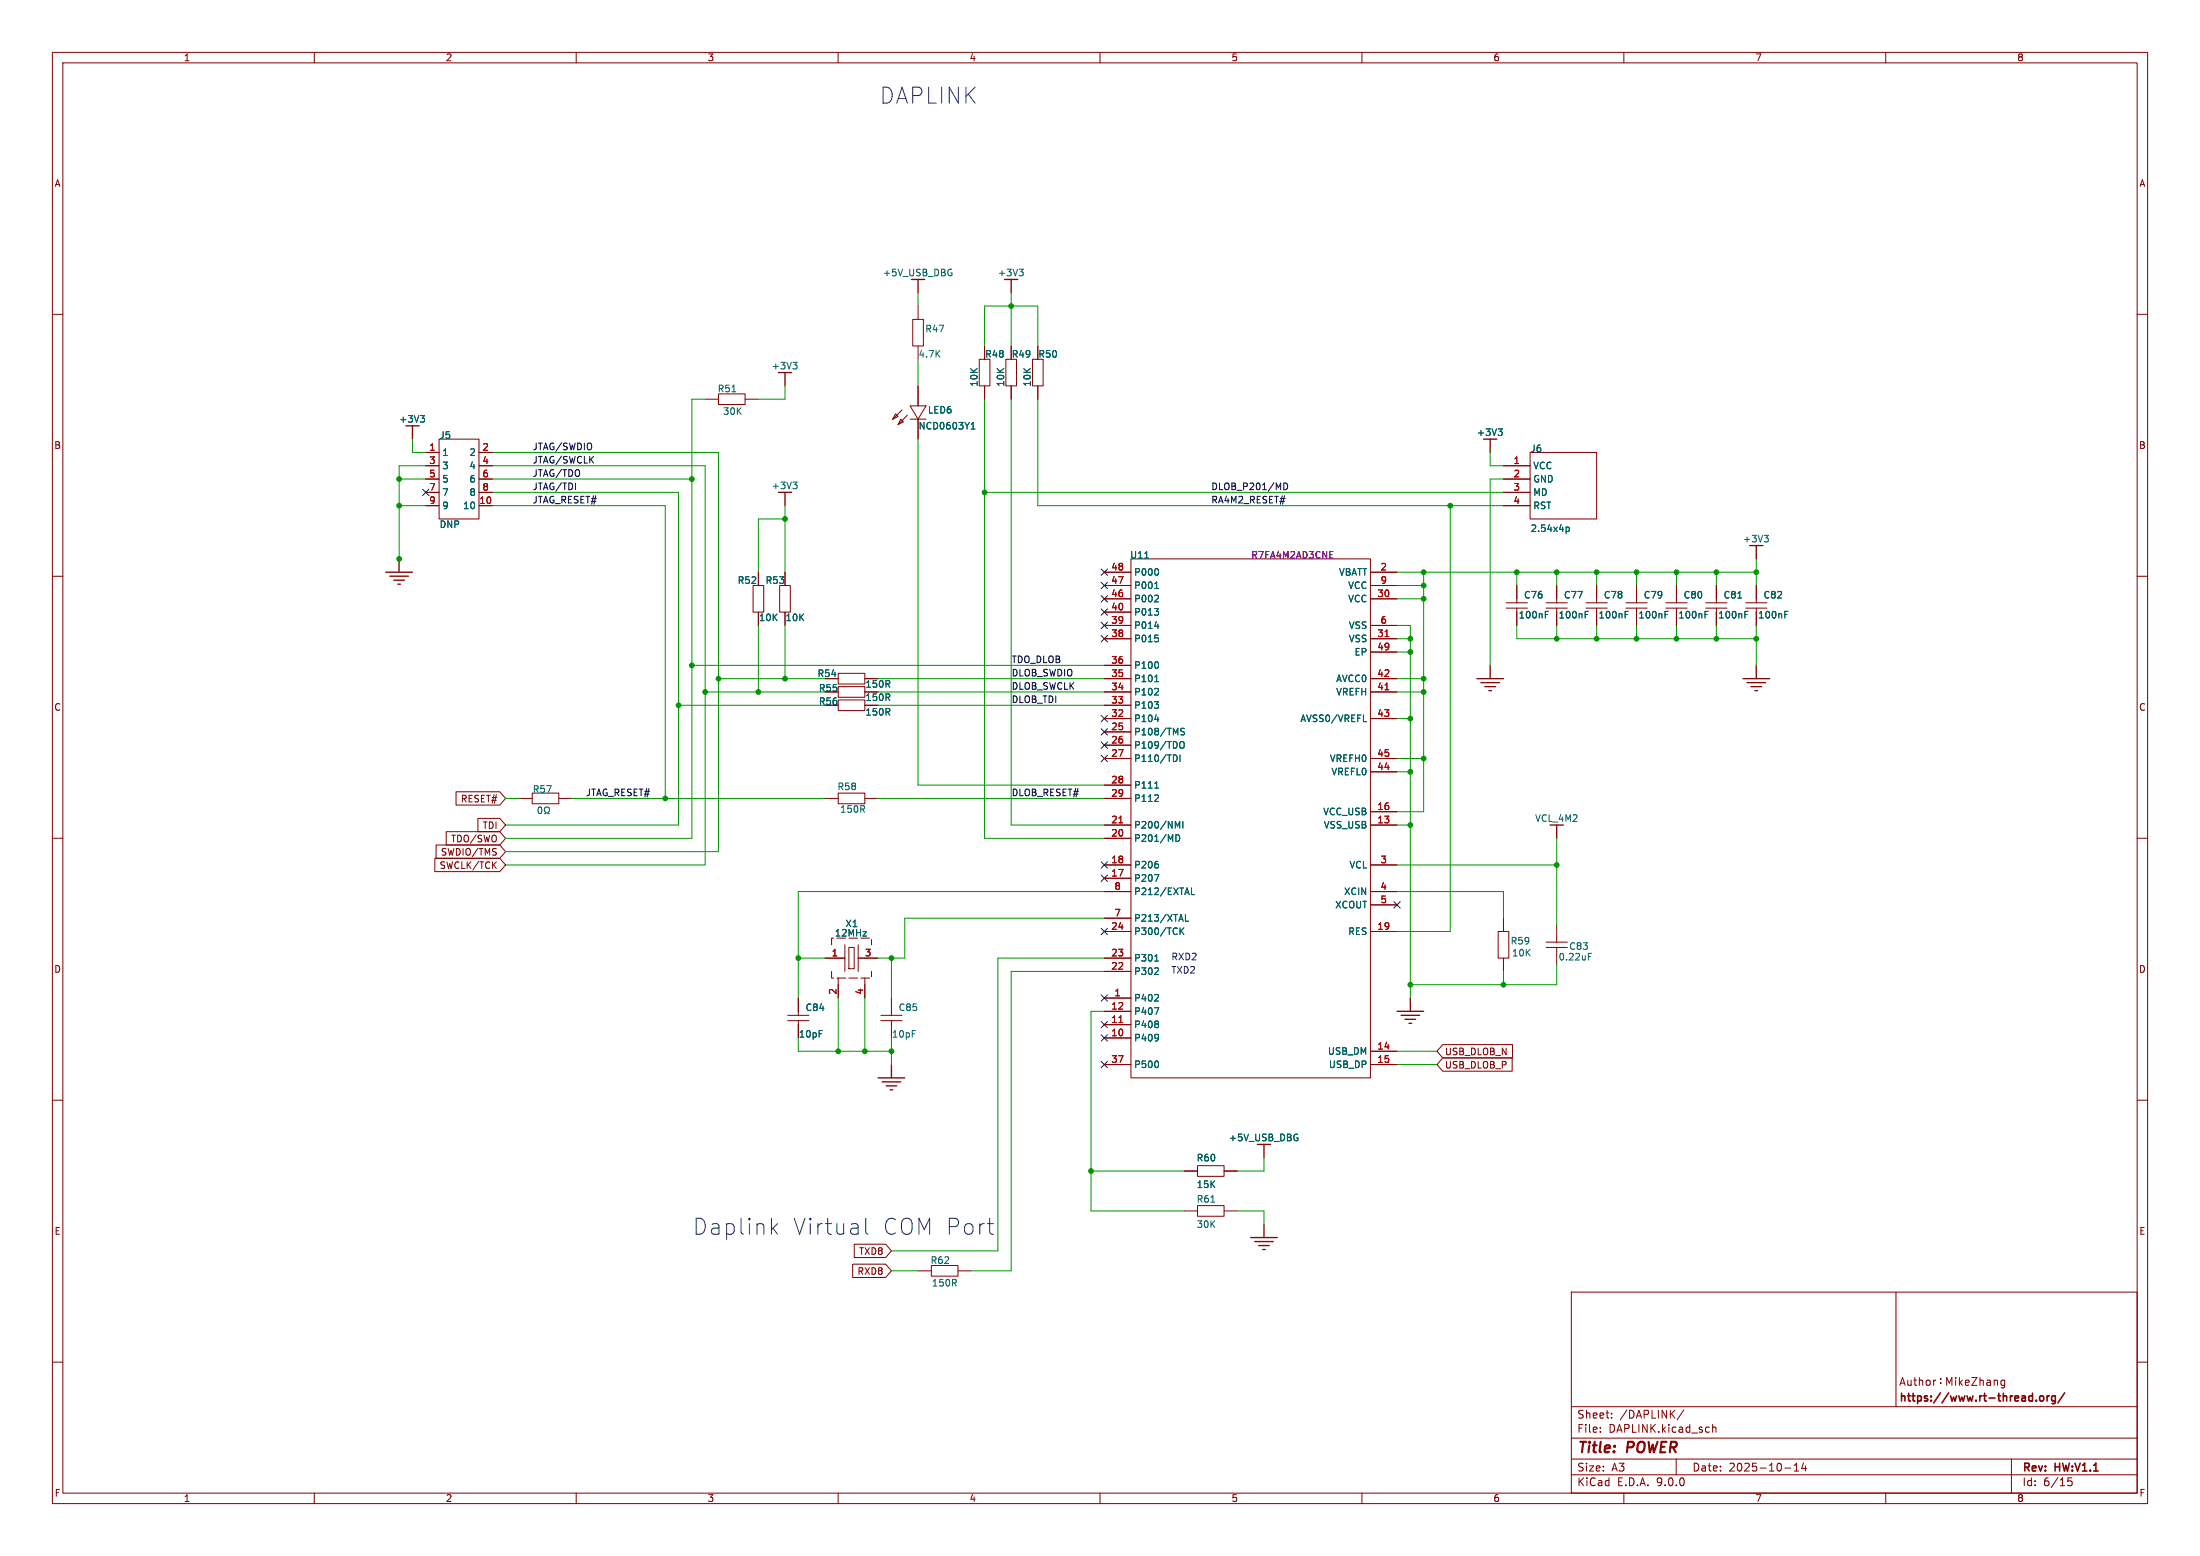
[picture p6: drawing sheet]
<svg xmlns="http://www.w3.org/2000/svg" width="420mm" height="297mm" viewBox="0 0 420 297" stroke-linecap="round" stroke-linejoin="round" font-family="sans-serif">
<g fill="none" stroke="#840000" stroke-width=".19">
<path d="M10 10h400v277h-400zM12 12h396v273h-396zM60 10v2M110 10v2M160 10v2M210 10v2M260 10v2M310 10v2M360 10v2M175.3 58.4v2.6M10 60h2M134.6 76.2h2.6"/>
<path d="M137.2 75.2h5v2h-5zM142.2 76.2h2.6M170.9 79l.5 .5-1 .5zM172.2 78.2l-1.8 1.8M173.2 79.2l-1.8 1.8M173.7 77.5h3.1l-1.5 2.5zM174.2 61h2.1v5h-2.1zM175.3 66v2.6M175.3 73.7v3.8M186.9 68.6h2.1v5.1h-2.1zM188 66v2.6M188 73.7v2.5"/>
<path d="M192 68.6h2.1v5.1h-2.1zM193 66v2.6M193 73.7v2.5M197.1 68.6h2v5.1h-2zM198.1 66v2.6M198.1 73.7v2.5M408 60h2M81.3 86.4h2.5M81.3 88.9h2.5M81.3 91.4h2.5M81.3 94h2.5M81.3 96.5h2.5"/>
<path d="M83.8 83.8h7.6v15.3h-7.6zM91.4 86.4h2.6M91.4 88.9h2.6M91.4 91.4h2.6M91.4 94h2.6M91.4 96.5h2.6M172 80l.5 .5-1.1 .5zM173.7 80h3.1M175.3 80v3.8M287 88.9h5.1M287 91.4h5.1M287 94h5.1"/>
<path d="M287 96.5h5.1M292.1 86.4h12.7v12.7h-12.7zM10 110h2M143.8 111.8h2v5h-2zM144.8 109.2v2.6M144.8 116.8v2.6M148.8 111.8h2.1v5h-2.1zM149.9 109.2v2.6M149.9 116.8v2.6M210.8 109.2h5.1M210.8 111.8h5.1M210.8 114.3h5.1"/>
<path d="M210.8 116.8h5.1M210.8 119.4h5.1M215.9 106.7h45.7v99h-45.7zM261.6 109.2h5.1M261.6 111.8h5.1M261.6 114.3h5.1M261.6 119.4h5.1M287.5 115.1h4.1M287.5 116.1h4.1M289.6 111.8v3.3M289.6 116.1v3.3M295.1 115.1h4.1"/>
<path d="M295.1 116.1h4.1M297.2 111.8v3.3M297.2 116.1v3.3M302.8 115.1h4M302.8 116.1h4M304.8 111.8v3.3M304.8 116.1v3.3M310.4 115.1h4.1M310.4 116.1h4.1M312.4 111.8v3.3M312.4 116.1v3.3M318 115.1h4.1"/>
<path d="M318 116.1h4.1M320 111.8v3.3M320 116.1v3.3M325.6 115.1h4.1M325.6 116.1h4.1M327.7 111.8v3.3M327.7 116.1v3.3M333.2 115.1h4.1M333.2 116.1h4.1M335.3 111.8v3.3M335.3 116.1v3.3M408 110h2"/>
<path d="M157.5 129.5h2.5M157.5 132.1h2.5M157.5 134.6h2.5M160 131.1h5.1v2h-5.1zM160 128.5h5.1v2.1h-5.1zM160 133.6h5.1v2h-5.1zM165.1 129.5h2.5M210.8 121.9h5.1M210.8 127h5.1M210.8 129.5h5.1M210.8 132.1h5.1M210.8 134.6h5.1"/>
<path d="M210.8 137.2h5.1M210.8 139.7h5.1M261.6 121.9h5.1M261.6 129.5h5.1M261.6 132.1h5.1M261.6 137.2h5.1M261.6 124.5h5.1M10 160h2M85.2 158.7h10.2l1.1 1.3-1.1 1.3h-10.2zM87.1 151.1h8.3l1.1 1.3-1.1 1.3h-8.3zM91.2 156.2h4.2l1.1 1.3-1.1 1.3h-4.2zM99.1 152.4h2.5"/>
<path d="M101.6 151.4h5.1v2h-5.1zM106.7 152.4h2.5M157.5 152.4h2.5M160 151.4h5.1v2h-5.1zM165.1 152.4h2.5M210.8 142.2h5.1M210.8 144.8h5.1M210.8 149.9h5.1M210.8 152.4h5.1M210.8 157.5h5.1M261.6 144.8h5.1M261.6 157.5h5.1"/>
<path d="M261.6 147.3h5.1M261.6 154.9h5.1M408 160h2M83 163.8h12.4l1.1 1.3-1.1 1.3h-12.4zM83.2 161.3h12.2l1.1 1.3-1.1 1.2h-12.2zM210.8 160h5.1M210.8 165.1h5.1M210.8 167.6h5.1M210.8 170.2h5.1M210.8 175.3h5.1M210.8 177.8h5.1M261.6 165.1h5.1"/>
<path d="M261.6 170.2h5.1M261.6 177.8h5.1M261.6 172.7h5.1M286 177.8h2v5.1h-2zM287 175.3v2.5M295.1 179.8h4.1M297.2 176.5v3.3M150.4 193.8h4M150.4 194.8h4M152.4 190.5v3.3M152.4 194.8v3.3M157.5 182.9h3.8"/>
<path d="M160 186.7v3.8M161.3 180.3v5.1M162.1 180.8h1v4.1h-1zM163.8 182.9h3.8M163.8 180.3v5.1M165.1 186.7v3.8M168.1 193.8h4.1M168.1 194.8h4.1M170.2 190.5v3.3M170.2 194.8v3.3M210.8 182.9h5.1M210.8 185.4h5.1"/>
<path d="M210.8 190.5h5.1M210.8 193h5.1M210.8 195.6h5.1M210.8 198.1h5.1M275.4 199.4h13.3v2.5h-13.3l-1.1-1.2zM287 182.9v2.5M295.1 180.8h4.1M297.2 180.8v3.4M10 210h2M210.8 203.2h5.1M261.6 203.2h5.1M261.6 200.7h5.1"/>
<path d="M275.4 201.9h13.3v2.6h-13.3l-1.1-1.3zM408 210h2M163.1 237.5h6l1.1 1.3-1.1 1.2h-6zM226.1 231.1h2.5M226.1 223.5h2.5M228.6 230.1h5.1v2.1h-5.1zM228.6 222.5h5.1v2h-5.1zM233.7 231.1h2.5M233.7 223.5h2.5M162.8 241.3h6.3l1.1 1.3-1.1 1.2h-6.3zM175.3 242.6h2.5M177.8 241.6h5.1v2h-5.1z"/>
<path d="M182.9 242.6h2.5M300 246.6h108v38.4h-108zM361.9 246.6v21.9M10 260h2M300 278.5h108M300 274.5h108M300 268.5h108M305.5 273.2v.2M305.5 272.5v.1M307.7 270.5v.2M307.7 269.8v.1M320 278.5v3"/>
<path d="M321.4 269.1l-1.2 1.9M326.9 271.9v1.5M326.9 272.5l.3-.1 .3 .1 .1 .9M342.5 279.7l.4-.4v1.5M344.3 279.2l-.4 1.1h1M344.7 279.8v1M362.7 264.4l.5-1.5 .5 1.5M362.8 264h.8M364.2 263.4l.1 1h.3l.2-.1M364.8 263.4v1M365.3 263.4h.6M365.6 262.9v1.3l.3 .2"/>
<path d="M366.4 263.6l.2-.2 .4 .1 .1 .9M366.4 262.9v1.5M367.8 263.5l.4-.1 .3 .3v.4l-.3 .3h-.4l-.1-.3zM369.1 263.4v1M369.6 263.4l-.3 .1-.2 .2M370.5 263.9v.2M370.5 263.1v.2M371.6 264.4v-1.5l.5 1.1 .5-1.1v1.5M373.3 262.9v.2M373.3 263.4v1M374.1 262.9v1.5M374.2 263.9l.4 .5"/>
<path d="M374.6 263.4l-.5 .6M375.2 263.9l.7-.1-.1-.3-.4-.1-.2 .2 .1 .8h.5M376.4 262.9h1l-1 1.5h1M378 263.6l.2-.2 .4 .1v.9M378 262.9v1.5M379.3 263.5h.6l.1 .9M380 263.8l-.5 .1a.29 .29 0 0 0-.2 .2 .29 .29 0 0 0 .2 .3h.5M380.7 263.6l.2-.2 .4 .1v.9M380.7 263.4v1M382.7 263.5l-.4-.1-.3 .3 .1 .7h.6M382.7 263.4v1.2l-.3 .3h-.3M384 278.5v6.5"/>
<path d="M408 260h2M60 285v2M110 285v2M160 285v2M210 285v2M260 285v2M300 281.5h108M310 285v2M340.7 280.2h1.2M342.5 280.8h.9M360 285v2M395.5 282.1h-.7l-.1 .7 .2-.1h.5l.2 .2-.1 .5-.2 .2-.6-.2"/>
</g>
<path d="M388.7 267.3v.1M389.5 266.5l.4-.1 .3 .3v.4l-.3 .3h-.4l-.1-.3zM390.8 266.4v1M391.2 266.4l-.3 .1-.1 .2M392.4 266.5l-.5-.1-.2 .3 .1 .7h.6M392.4 266.4v1.2l-.3 .3h-.4M394.2 265.9l-1.3 1.9" fill="none" stroke="#840000" stroke-width=".3"/>
<g fill="none" stroke="#840000" stroke-width=".25">
<path d="M175.3 53.3v2.6M193 53.3v2.6M149.9 71.1v2.6M78.7 81.3v2.5M149.9 94v2.5M284.5 83.8v2.6M73.7 109.2h5M74.4 110h3.6M75.2 110.7h2M75.9 111.5h.6M76.2 106.7v2.5M335.3 104.1v2.6"/>
<path d="M281.9 129.5h5.1M282.7 130.3h3.6M283.5 131.1h2M284.2 131.8h.5M284.5 127v2.5M332.7 129.5h5.1M333.5 130.3h3.6M334.3 131.1h2M335 131.8h.5M335.3 127v2.5M297.2 157.5v2.5M266.7 193h5.1"/>
<path d="M267.5 193.8h3.5M268.2 194.6h2.1M269 195.3h.5M269.2 190.5v2.5M167.6 205.7h5.1M168.4 206.5h3.6M169.2 207.3h2M169.9 208h.5M170.2 203.2v2.5M241.3 218.4v2.6M238.8 236.2h5M239.5 237h3.6"/>
<path d="M240.3 237.7h2M241 238.5h.6M241.3 233.7v2.5"/>
</g>
<g fill="none" stroke="#006464" stroke-width=".19">
<path d="M181.5 52.1h.2v.4l-.2 .1M181.5 51.4h.2M194.6 51.4h.7l-.4 .5M195.1 51.9l.2 .2v.3l-.2 .2M80.3 79.3h.7l-.4 .5M80.8 79.8l.2 .2v.3l-.2 .3M139.7 74.8h.8M151.4 69.2h.8l-.5 .4M151.9 69.6l.3 .3v.3l-.3 .2M151.4 92h.8l-.5 .5M151.9 92.5l.3 .2v.3l-.3 .3M185.4 81.9h.7"/>
<path d="M185.4 81l.4-.4v1.3M286 81.9h.8l-.4 .4M286.5 82.3l.3 .3v.3l-.3 .2M218.5 106.5h.8M220.4 116.1h.8l-.5 .5M220.4 112.3h.8M220.4 119.5h.8M221 108.7l.2 .3-.2 .7M221 113.7l.2 .2-.1 .3-.7 .7h.8M221 116.7l.2 .2-.2 .5M295 117.3h.4M295 116.7h.6"/>
<path d="M299 100.6v1.3M299 100.7l.3-.1 .3 .3-.1 .5h-.5M302.6 117.3h.4M302.6 116.7h.6M310.2 117.3h.5M310.2 116.7h.6M317.9 117.3h.4M317.9 116.7h.6M325.5 117.3h.4M325.5 116.7h.6M331.8 114.2h.7M333.1 117.3h.4"/>
<path d="M333.1 116.7h.6M336.8 102.2h.8l-.4 .5M337.3 102.7l.3 .2v.3l-.3 .2M340.7 117.3h.4M340.7 116.7h.6M220.4 133.9h.8l-.5 .5M220.4 130.1h.8M220.4 137.3h.8M220.5 121.2h.6M221 121.8l.2 .2-.2 .4M221 126.4l.2 .4-.2 .7M221 131.5l.2 .1-.1 .3-.7 .8h.8"/>
<path d="M221 134.5l.2 .2-.2 .4M226.1 139.1l-.5-.1-.1 .1v.4l.5 .2 .1 .3-.2 .3-.5-.1M260.3 137.7h.6M102.8 154.2l.2-.2a.68 .68 0 0 1 .5 .7 .68 .68 0 0 1-.5 .6l-.3-.5zM103.9 155.3h.3v-.2a.54 .54 0 0 1-.2-.8 .54 .54 0 0 1 .7-.2l.2 .6-.3 .4v.2h.3M220.4 150.4h.8M221 151.8l.2 .2-.1 .3-.7 .7h.8M224.3 144.1a.68 .68 0 0 1 .4 .6 .68 .68 0 0 1-.4 .7M224.4 156.8l.4 .9 .4-.9v1.3M224.5 159.3a.64 .64 0 0 1 .7 .7 .64 .64 0 0 1-.7 .6zM225.3 141.7l.2-.2a.43 .43 0 0 1 .6 .5v.4a.43 .43 0 0 1-.3 .4 .43 .43 0 0 1-.5-.2M225.3 144.1v1.3"/>
<path d="M225.8 156.8v1.3M220.4 166.9h.8l-.5 1.3M221 165l.2 .1-.2 .5M225.3 177.1v1.3M225.5 177.7l.5 .7M226 177.1l-.7 .7M226.3 174.6v1.2h.6M227.5 169.5v1.3h.6M220.4 192.3h.8l-.5 1.3M220.4 183.5h.8M221 184.8l.2 .2-.1 .3-.7 .7h.8M221 189.9l.2 .2-.1 .3-.7 .7h.8"/>
<path d="M221 195l.2 .1-.2 .3M221 195.5l.2 .2-.2 .4M221 197.5l.2 .7-.2 .4M221.2 198l-.2 .2M303.2 182.6h.5M303.2 182h.6M221 202.6l.2 .4-.2 .7M247.5 217.2h.3v.4l-.3 .1M247.6 216.5h.1M231.2 229.5h.7"/>
</g>
<path d="M264.4 121.5h.7M264.4 131.7h.7M213.6 157.1h.7M213.6 195.2h.7" fill="none" stroke="#a90000" stroke-width=".19"/>
<path d="M253.9 106.5h.6M253.9 105.3h.6" fill="none" stroke="#840084" stroke-width=".19"/>
<path d="M158.7 180.3v-1.2h7.7v1.2M158.7 185.4v1.3h7.7v-1.3" fill="none" stroke="#840000" stroke-width=".19" stroke-dasharray="1.7 .6"/>
<path d="M245.1 92.2a.64 .64 0 0 1 .7 .6 .64 .64 0 0 1-.7 .7z" fill="none" stroke="#0f0f0f" stroke-width=".19"/>
<g fill="none" stroke="#009600" stroke-width=".19">
<path d="M175.3 55.9v2.5M193 55.9v10.1M134.6 76.2h-2.5v83.8h-35.6M149.9 73.7v2.5h-5.1M175.3 68.6v5.1M188 66v-7.6h10.1v7.6M188 76.2v83.8h22.8M193 76.2v81.3h17.8M198.1 76.2v20.3h88.9M76.2 91.4h5.1M76.2 96.5h5.1M78.7 83.8v2.6h2.6"/>
<path d="M81.3 88.9h-5.1v20.3M94 91.4h38.1M94 88.9h40.6v76.2h-38.1M94 94h35.5v63.5h-33M94 96.5h33v55.9M94 86.4h43.2v76.2h-40.7M149.9 99.1h-5.1v10.1M149.9 96.5v12.7M175.3 83.8v66.1h35.5M188 94h99M276.9 96.5v81.3h-10.2M284.5 86.4v2.5h2.5"/>
<path d="M287 91.4h-2.5v35.6M144.8 119.4v12.7M149.9 119.4v10.1M266.7 109.2h68.6M266.7 119.4h2.5v71.1M266.7 111.8h5.1M266.7 114.3h5.1M271.8 109.2v45.7h-5.1M289.6 119.4v2.5h45.7M289.6 109.2v2.6M297.2 109.2v2.6M297.2 119.4v2.5"/>
<path d="M304.8 109.2v2.6M304.8 119.4v2.5M312.4 109.2v2.6M312.4 119.4v2.5M320 109.2v2.6M320 119.4v2.5M327.7 109.2v2.6M327.7 119.4v2.5M335.3 106.7v5.1M335.3 119.4v7.6M129.5 134.6h28M132.1 127h78.7"/>
<path d="M134.6 132.1h22.9M137.2 129.5h20.3M167.6 129.5h43.2M167.6 132.1h43.2M167.6 134.6h43.2M266.7 121.9h2.5M266.7 129.5h5.1M266.7 137.2h2.5M266.7 124.5h2.5M266.7 132.1h5.1M96.5 152.4h2.6M109.2 152.4h48.3"/>
<path d="M167.6 152.4h43.2M266.7 144.8h5.1M266.7 157.5h2.5M266.7 147.3h2.5M210.8 175.3h-38.1v7.6h-5.1M210.8 170.2h-58.4v20.3M266.7 170.2h20.3v5.1M266.7 165.1h30.5M297.2 160v16.5M152.4 198.1v2.6h17.8M152.4 182.9h5.1M160 190.5v10.2"/>
<path d="M165.1 190.5v10.2M170.2 182.9v7.6M170.2 198.1v5.1M210.8 193h-2.5v38.1h17.8M210.8 185.4h-17.8v57.2h-7.6M210.8 182.9h-20.3v55.9h-20.3M287 185.4v2.6M297.2 184.2v3.8h-28M266.7 200.7h7.6M266.7 203.2h7.6M208.3 223.5h17.8M236.2 231.1h5.1v2.6"/>
<path d="M241.3 221v2.5h-5.1M170.2 242.6h5.1"/>
</g>
<g fill="none" stroke="#000084" stroke-width=".19">
<path d="M80.7 93.4l1.2 1.2M81.9 93.4l-1.2 1.2M210.2 111.2l1.2 1.2M210.2 108.6l1.2 1.2M210.2 116.2l1.2 1.2M210.2 113.7l1.2 1.2M210.2 118.8l1.2 1.2M211.4 111.2l-1.2 1.2M211.4 108.6l-1.2 1.2M211.4 116.2l-1.2 1.2M211.4 113.7l-1.2 1.2M211.4 118.8l-1.2 1.2"/>
<path d="M210.2 139.1l1.2 1.2M210.2 121.3l1.2 1.2M210.2 136.6l1.2 1.2M211.4 139.1l-1.2 1.2M211.4 121.3l-1.2 1.2M211.4 136.6l-1.2 1.2M210.2 141.6l1.2 1.2M210.2 144.2l1.2 1.2M211.4 141.6l-1.2 1.2M211.4 144.2l-1.2 1.2M210.2 164.5l1.2 1.2M210.2 167l1.2 1.2"/>
<path d="M210.2 177.2l1.2 1.2M211.4 164.5l-1.2 1.2M211.4 167l-1.2 1.2M211.4 177.2l-1.2 1.2M266.1 172.1l1.2 1.2M267.3 172.1l-1.2 1.2M210.2 197.5l1.2 1.2M210.2 189.9l1.2 1.2M210.2 195l1.2 1.2M211.4 197.5l-1.2 1.2M211.4 189.9l-1.2 1.2M211.4 195l-1.2 1.2"/>
<path d="M210.2 202.6l1.2 1.2M211.4 202.6l-1.2 1.2"/>
</g>
<path d="M147.6 234.4l.8 1.2M148.4 233.6l-1.1 1.1M165.3 232.5v2.7l.1 .2 .3 .2M188.5 233.6h1.2M189.1 235.4l.6 .2" fill="none" stroke="#0000c2" stroke-width=".19"/>
<g fill="#009600" stroke="#009600" stroke-width=".19">
<circle cx="312.4" cy="121.9" r=".46"/>
<circle cx="297.2" cy="121.9" r=".46"/>
<circle cx="297.2" cy="165.1" r=".46"/>
<circle cx="304.8" cy="121.9" r=".46"/>
<circle cx="297.2" cy="109.2" r=".46"/>
<circle cx="304.8" cy="109.2" r=".46"/>
<circle cx="208.3" cy="223.5" r=".46"/>
<circle cx="327.7" cy="121.9" r=".46"/>
<circle cx="320" cy="121.9" r=".46"/>
<circle cx="320" cy="109.2" r=".46"/>
<circle cx="312.4" cy="109.2" r=".46"/>
<circle cx="327.7" cy="109.2" r=".46"/>
<circle cx="335.3" cy="109.2" r=".46"/>
<circle cx="335.3" cy="121.9" r=".46"/>
<circle cx="289.6" cy="109.2" r=".46"/>
<circle cx="165.1" cy="200.7" r=".46"/>
<circle cx="170.2" cy="200.7" r=".46"/>
<circle cx="160" cy="200.7" r=".46"/>
<circle cx="271.8" cy="129.5" r=".46"/>
<circle cx="269.2" cy="121.9" r=".46"/>
<circle cx="271.8" cy="132.1" r=".46"/>
<circle cx="276.9" cy="96.5" r=".46"/>
<circle cx="271.8" cy="109.2" r=".46"/>
<circle cx="271.8" cy="111.8" r=".46"/>
<circle cx="269.2" cy="188" r=".46"/>
<circle cx="287" cy="188" r=".46"/>
<circle cx="269.2" cy="157.5" r=".46"/>
<circle cx="271.8" cy="114.3" r=".46"/>
<circle cx="271.8" cy="144.8" r=".46"/>
<circle cx="269.2" cy="147.3" r=".46"/>
<circle cx="269.2" cy="137.2" r=".46"/>
<circle cx="269.2" cy="124.5" r=".46"/>
<circle cx="188" cy="94" r=".46"/>
<circle cx="132.1" cy="91.4" r=".46"/>
<circle cx="149.9" cy="99.1" r=".46"/>
<circle cx="132.1" cy="127" r=".46"/>
<circle cx="170.2" cy="182.9" r=".46"/>
<circle cx="152.4" cy="182.9" r=".46"/>
<circle cx="134.6" cy="132.1" r=".46"/>
<circle cx="127" cy="152.4" r=".46"/>
<circle cx="129.5" cy="134.6" r=".46"/>
<circle cx="137.2" cy="129.5" r=".46"/>
<circle cx="144.8" cy="132.1" r=".46"/>
<circle cx="149.9" cy="129.5" r=".46"/>
<circle cx="76.2" cy="96.5" r=".46"/>
<circle cx="76.2" cy="106.7" r=".46"/>
<circle cx="76.2" cy="91.4" r=".46"/>
<circle cx="193" cy="58.4" r=".46"/>
</g>
<g font-size="4.2" fill="#0000c2">
<text x="167.9" y="20.1">DAPLINK</text>
<text x="132.1" y="236">Daplink</text>
<text x="151.1" y="236">Virtual</text>
<text x="168.1" y="236">COM Port</text>
</g>
<g font-size="2.8" fill="#840000">
<text x="301" y="277.9">Title:</text>
<text x="310.6" y="277.9">POWER</text>
</g>
<g font-size="2.1" fill="#840000">
<text x="362.5" y="267.9">https://www.rt-thread.org/</text>
<text x="301" y="273.7">File:</text>
<text x="301" y="271">Sheet:</text>
<text x="307.1" y="273.7">DAPLINK.kicad_sch</text>
<text x="309.2" y="271">/DAPLINK/</text>
<text x="301" y="281.1">Size:</text>
<text x="307.6" y="281.1">A3</text>
<text x="323" y="281.1">Date:</text>
<text x="330" y="281.1">2025-10-14</text>
<text x="386" y="281.3">Rev:</text>
<text x="392.4" y="281.3">HW:V1.1</text>
<text x="301" y="283.9">KiCad</text>
<text x="308.7" y="283.9">E.D.A.</text>
<text x="316.3" y="283.9">9.0.0</text>
<text x="386" y="283.9">Id:</text>
<text x="390.1" y="283.9">6/15</text>
</g>
<g font-size="1.8" fill="#840000">
<text x="35" y="11.9">1</text>
<text x="85" y="11.9">2</text>
<text x="135" y="11.9">3</text>
<text x="185" y="11.9">4</text>
<text x="235" y="11.9">5</text>
<text x="285" y="11.9">6</text>
<text x="335" y="11.9">7</text>
<text x="385" y="11.9">8</text>
<text x="10.3" y="35.9">A</text>
<text x="408.3" y="35.9">A</text>
<text x="10.3" y="85.9">B</text>
<text x="408.2" y="85.9">B</text>
<text x="165.1" y="131.5">150R</text>
<text x="10.3" y="135.9">C</text>
<text x="408.2" y="135.9">C</text>
<text x="87.9" y="153.4">RESET#</text>
<text x="86" y="161">TDO/SWO</text>
<text x="92" y="158.4">TDI</text>
<text x="83.8" y="166.1">SWCLK/TCK</text>
<text x="84.1" y="163.5">SWDIO/TMS</text>
<text x="10.3" y="185.9">D</text>
<text x="408.2" y="185.9">D</text>
<text x="275.7" y="201.6">USB_DLOB_N</text>
<text x="275.7" y="204.2">USB_DLOB_P</text>
<text x="10.3" y="235.9">E</text>
<text x="163.9" y="239.7">TXD8</text>
<text x="408.3" y="235.9">E</text>
<text x="163.6" y="243.5">RXD8</text>
<text x="10.3" y="285.9">F</text>
<text x="35" y="286.9">1</text>
<text x="85" y="286.9">2</text>
<text x="135" y="286.9">3</text>
<text x="185" y="286.9">4</text>
<text x="235" y="286.9">5</text>
<text x="285" y="286.9">6</text>
<text x="335" y="286.9">7</text>
<text x="385" y="286.9">8</text>
<text x="408.3" y="285.9">F</text>
</g>
<g font-size="1.8" fill="#006464">
<text x="168.4" y="52.9">+5V_USB_DBG</text>
<text x="190.4" y="52.9">+3V3</text>
<text x="176.5" y="63.6">R47</text>
<text x="147.2" y="70.7">+3V3</text>
<text x="175.3" y="68.5">4.7K</text>
<text x="188" y="68.5">R48</text>
<text x="193" y="68.5">R49</text>
<text x="198.1" y="68.5">R50</text>
<text x="136.9" y="75.1">R51</text>
<text x="186.8" y="73.9" transform="rotate(-90 186.8 73.9)">10K</text>
<text x="191.9" y="73.9" transform="rotate(-90 191.9 73.9)">10K</text>
<text x="197" y="73.9" transform="rotate(-90 197 73.9)">10K</text>
<text x="76.1" y="80.9">+3V3</text>
<text x="83.8" y="84">J5</text>
<text x="137.9" y="79.4">30K</text>
<text x="175.3" y="82.2">NCD0603Y1</text>
<text x="177" y="79.1">LED6</text>
<text x="281.8" y="83.4">+3V3</text>
<text x="84.3" y="87.2">1</text>
<text x="84.3" y="89.8">3</text>
<text x="89.5" y="87.2">2</text>
<text x="89.5" y="89.8">4</text>
<text x="292.1" y="86.5">J6</text>
<text x="292.6" y="89.8">VCC</text>
<text x="84.3" y="92.3">5</text>
<text x="84.3" y="94.8">7</text>
<text x="89.5" y="92.3">6</text>
<text x="89.5" y="94.8">8</text>
<text x="147.2" y="93.6">+3V3</text>
<text x="292.6" y="92.3">GND</text>
<text x="292.6" y="94.8">MD</text>
<text x="83.8" y="101">DNP</text>
<text x="84.3" y="97.4">9</text>
<text x="88.3" y="97.4">10</text>
<text x="292.1" y="101.7">2.54x4p</text>
<text x="292.6" y="97.4">RST</text>
<text x="215.7" y="106.8">U11</text>
<text x="332.6" y="103.7">+3V3</text>
<text x="140.7" y="111.6">R52</text>
<text x="146.1" y="111.6">R53</text>
<text x="216.4" y="110.1">P000</text>
<text x="216.4" y="112.6">P001</text>
<text x="255.5" y="110.1">VBATT</text>
<text x="257.3" y="112.6">VCC</text>
<text x="144.8" y="118.8">10K</text>
<text x="149.9" y="118.8">10K</text>
<text x="216.4" y="115.2">P002</text>
<text x="216.4" y="117.7">P013</text>
<text x="257.3" y="115.2">VCC</text>
<text x="289.8" y="118.2">100nF</text>
<text x="290.8" y="114.4">C76</text>
<text x="297.4" y="118.2">100nF</text>
<text x="298.5" y="114.4">C77</text>
<text x="305.1" y="118.2">100nF</text>
<text x="306.1" y="114.4">C78</text>
<text x="312.7" y="118.2">100nF</text>
<text x="313.7" y="114.4">C79</text>
<text x="320.3" y="118.2">100nF</text>
<text x="321.3" y="114.4">C80</text>
<text x="327.9" y="118.2">100nF</text>
<text x="328.9" y="114.4">C81</text>
<text x="335.5" y="118.2">100nF</text>
<text x="336.6" y="114.4">C82</text>
<text x="216.4" y="120.2">P014</text>
<text x="216.4" y="122.8">P015</text>
<text x="257.4" y="120.2">VSS</text>
<text x="257.4" y="122.8">VSS</text>
<text x="258.5" y="125.3">EP</text>
<text x="156" y="129.4">R54</text>
<text x="216.4" y="127.9">P100</text>
<text x="216.4" y="130.4">P101</text>
<text x="255" y="130.4">AVCC0</text>
<text x="156.2" y="132.2">R55</text>
<text x="156.2" y="134.8">R56</text>
<text x="165.1" y="134">150R</text>
<text x="165.1" y="136.8">150R</text>
<text x="216.4" y="132.9">P102</text>
<text x="216.4" y="135.5">P103</text>
<text x="255" y="132.9">VREFH</text>
<text x="216.4" y="138">P104</text>
<text x="216.4" y="140.6">P108/TMS</text>
<text x="216.4" y="143.1">P109/TDO</text>
<text x="248.1" y="138">AVSS0/VREFL</text>
<text x="216.4" y="145.6">P110/TDI</text>
<text x="253.8" y="145.6">VREFH0</text>
<text x="254.1" y="148.2">VREFL0</text>
<text x="101.6" y="151.5">R57</text>
<text x="159.8" y="151">R58</text>
<text x="160.3" y="155.3">150R</text>
<text x="216.4" y="150.7">P111</text>
<text x="216.4" y="153.3">P112</text>
<text x="252.5" y="155.8">VCC_USB</text>
<text x="216.4" y="158.3">P200/NMI</text>
<text x="216.4" y="160.9">P201/MD</text>
<text x="252.6" y="158.3">VSS_USB</text>
<text x="293" y="157.1">VCL_4M2</text>
<text x="216.4" y="166">P206</text>
<text x="257.5" y="166">VCL</text>
<text x="216.4" y="168.5">P207</text>
<text x="216.4" y="171">P212/EXTAL</text>
<text x="254.8" y="173.6">XCOUT</text>
<text x="256.5" y="171">XCIN</text>
<text x="159.3" y="179">12MHz</text>
<text x="161.3" y="177.2">X1</text>
<text x="216.4" y="176.1">P213/XTAL</text>
<text x="216.4" y="178.7">P300/TCK</text>
<text x="257.3" y="178.7">RES</text>
<text x="216.4" y="183.7">P301</text>
<text x="288.3" y="180.5">R59</text>
<text x="288.6" y="182.8">10K</text>
<text x="297.4" y="183.5">0.22uF</text>
<text x="299.5" y="181.5">C83</text>
<text x="216.4" y="186.3">P302</text>
<text x="216.4" y="191.4">P402</text>
<text x="153.7" y="193.2">C84</text>
<text x="171.5" y="193.2">C85</text>
<text x="216.4" y="193.9">P407</text>
<text x="216.4" y="196.4">P408</text>
<text x="152.4" y="198.3">10pF</text>
<text x="170.2" y="198.3">10pF</text>
<text x="216.4" y="199">P409</text>
<text x="253.4" y="201.5">USB_DM</text>
<text x="216.4" y="204.1">P500</text>
<text x="253.6" y="204.1">USB_DP</text>
<text x="228.4" y="221.9">R60</text>
<text x="234.5" y="218">+5V_USB_DBG</text>
<text x="228.4" y="227">15K</text>
<text x="228.4" y="229.8">R61</text>
<text x="228.4" y="234.6">30K</text>
<text x="177.6" y="241.4">R62</text>
<text x="177.8" y="245.8">150R</text>
</g>
<g font-size="1.8" fill="#a90000">
<text x="81.8" y="86.1">1</text>
<text x="81.8" y="88.6">3</text>
<text x="92" y="86.1">2</text>
<text x="92" y="88.6">4</text>
<text x="288.9" y="88.6">1</text>
<text x="81.8" y="91.2">5</text>
<text x="81.8" y="93.7">7</text>
<text x="92" y="91.2">6</text>
<text x="92" y="93.7">8</text>
<text x="288.9" y="91.2">2</text>
<text x="288.9" y="93.7">3</text>
<text x="81.8" y="96.3">9</text>
<text x="91.4" y="96.3">10</text>
<text x="288.9" y="96.3">4</text>
<text x="212" y="109">48</text>
<text x="212" y="111.5">47</text>
<text x="263.5" y="109">2</text>
<text x="263.5" y="111.5">9</text>
<text x="212" y="114">46</text>
<text x="212" y="116.6">40</text>
<text x="212" y="119.1">39</text>
<text x="262.8" y="114">30</text>
<text x="263.5" y="119.1">6</text>
<text x="212" y="121.7">38</text>
<text x="262.8" y="121.7">31</text>
<text x="262.8" y="124.2">49</text>
<text x="212" y="126.7">36</text>
<text x="212" y="129.3">35</text>
<text x="212" y="131.8">34</text>
<text x="262.8" y="129.3">42</text>
<text x="262.8" y="131.8">41</text>
<text x="212" y="134.4">33</text>
<text x="212" y="136.9">32</text>
<text x="262.8" y="136.9">43</text>
<text x="212" y="139.4">25</text>
<text x="212" y="142">26</text>
<text x="212" y="144.5">27</text>
<text x="212" y="149.6">28</text>
<text x="262.8" y="144.5">45</text>
<text x="262.8" y="147.1">44</text>
<text x="212" y="152.1">29</text>
<text x="262.8" y="154.7">16</text>
<text x="212" y="157.2">21</text>
<text x="212" y="159.8">20</text>
<text x="262.8" y="157.2">13</text>
<text x="212" y="164.8">18</text>
<text x="212" y="167.4">17</text>
<text x="263.5" y="164.8">3</text>
<text x="212.7" y="169.9">8</text>
<text x="263.5" y="169.9">4</text>
<text x="263.5" y="172.5">5</text>
<text x="212" y="177.5">24</text>
<text x="212.7" y="175">7</text>
<text x="262.8" y="177.5">19</text>
<text x="158.7" y="182.6">1</text>
<text x="165" y="182.6">3</text>
<text x="212" y="182.6">23</text>
<text x="212" y="185.2">22</text>
<text x="159.8" y="189.9" transform="rotate(-90 159.8 189.9)">2</text>
<text x="164.8" y="189.9" transform="rotate(-90 164.8 189.9)">4</text>
<text x="212.7" y="190.2">1</text>
<text x="212" y="192.8">12</text>
<text x="212" y="195.3">11</text>
<text x="212" y="197.9">10</text>
<text x="212" y="202.9">37</text>
<text x="262.8" y="200.4">14</text>
<text x="262.8" y="202.9">15</text>
</g>
<g font-size="1.8" fill="#0f0f0f">
<text x="101.6" y="86">JTAG/SWDIO</text>
<text x="101.6" y="88.6">JTAG/SWCLK</text>
<text x="101.6" y="93.6">JTAG/TDI</text>
<text x="101.6" y="91.1">JTAG/TDO</text>
<text x="231.1" y="93.6">DLOB_P201/MD</text>
<text x="101.6" y="96.2">JTAG_RESET#</text>
<text x="231.1" y="96.2">RA4M2_RESET#</text>
<text x="193" y="131.7">DLOB_SWCLK</text>
<text x="193" y="129.2">DLOB_SWDIO</text>
<text x="193" y="126.7">TDO_DLOB</text>
<text x="193" y="134.3">DLOB_TDI</text>
<text x="111.8" y="152.1">JTAG_RESET#</text>
<text x="193" y="152.1">DLOB_RESET#</text>
</g>
<text font-size="1.8" fill="#840084" x="238.8" y="106.8">R7FA4M2AD3CNE</text>
<g font-size="1.8" fill="#0000c2">
<text x="223.5" y="183.5">RXD2</text>
<text x="223.5" y="186">TXD2</text>
</g>
</svg>
